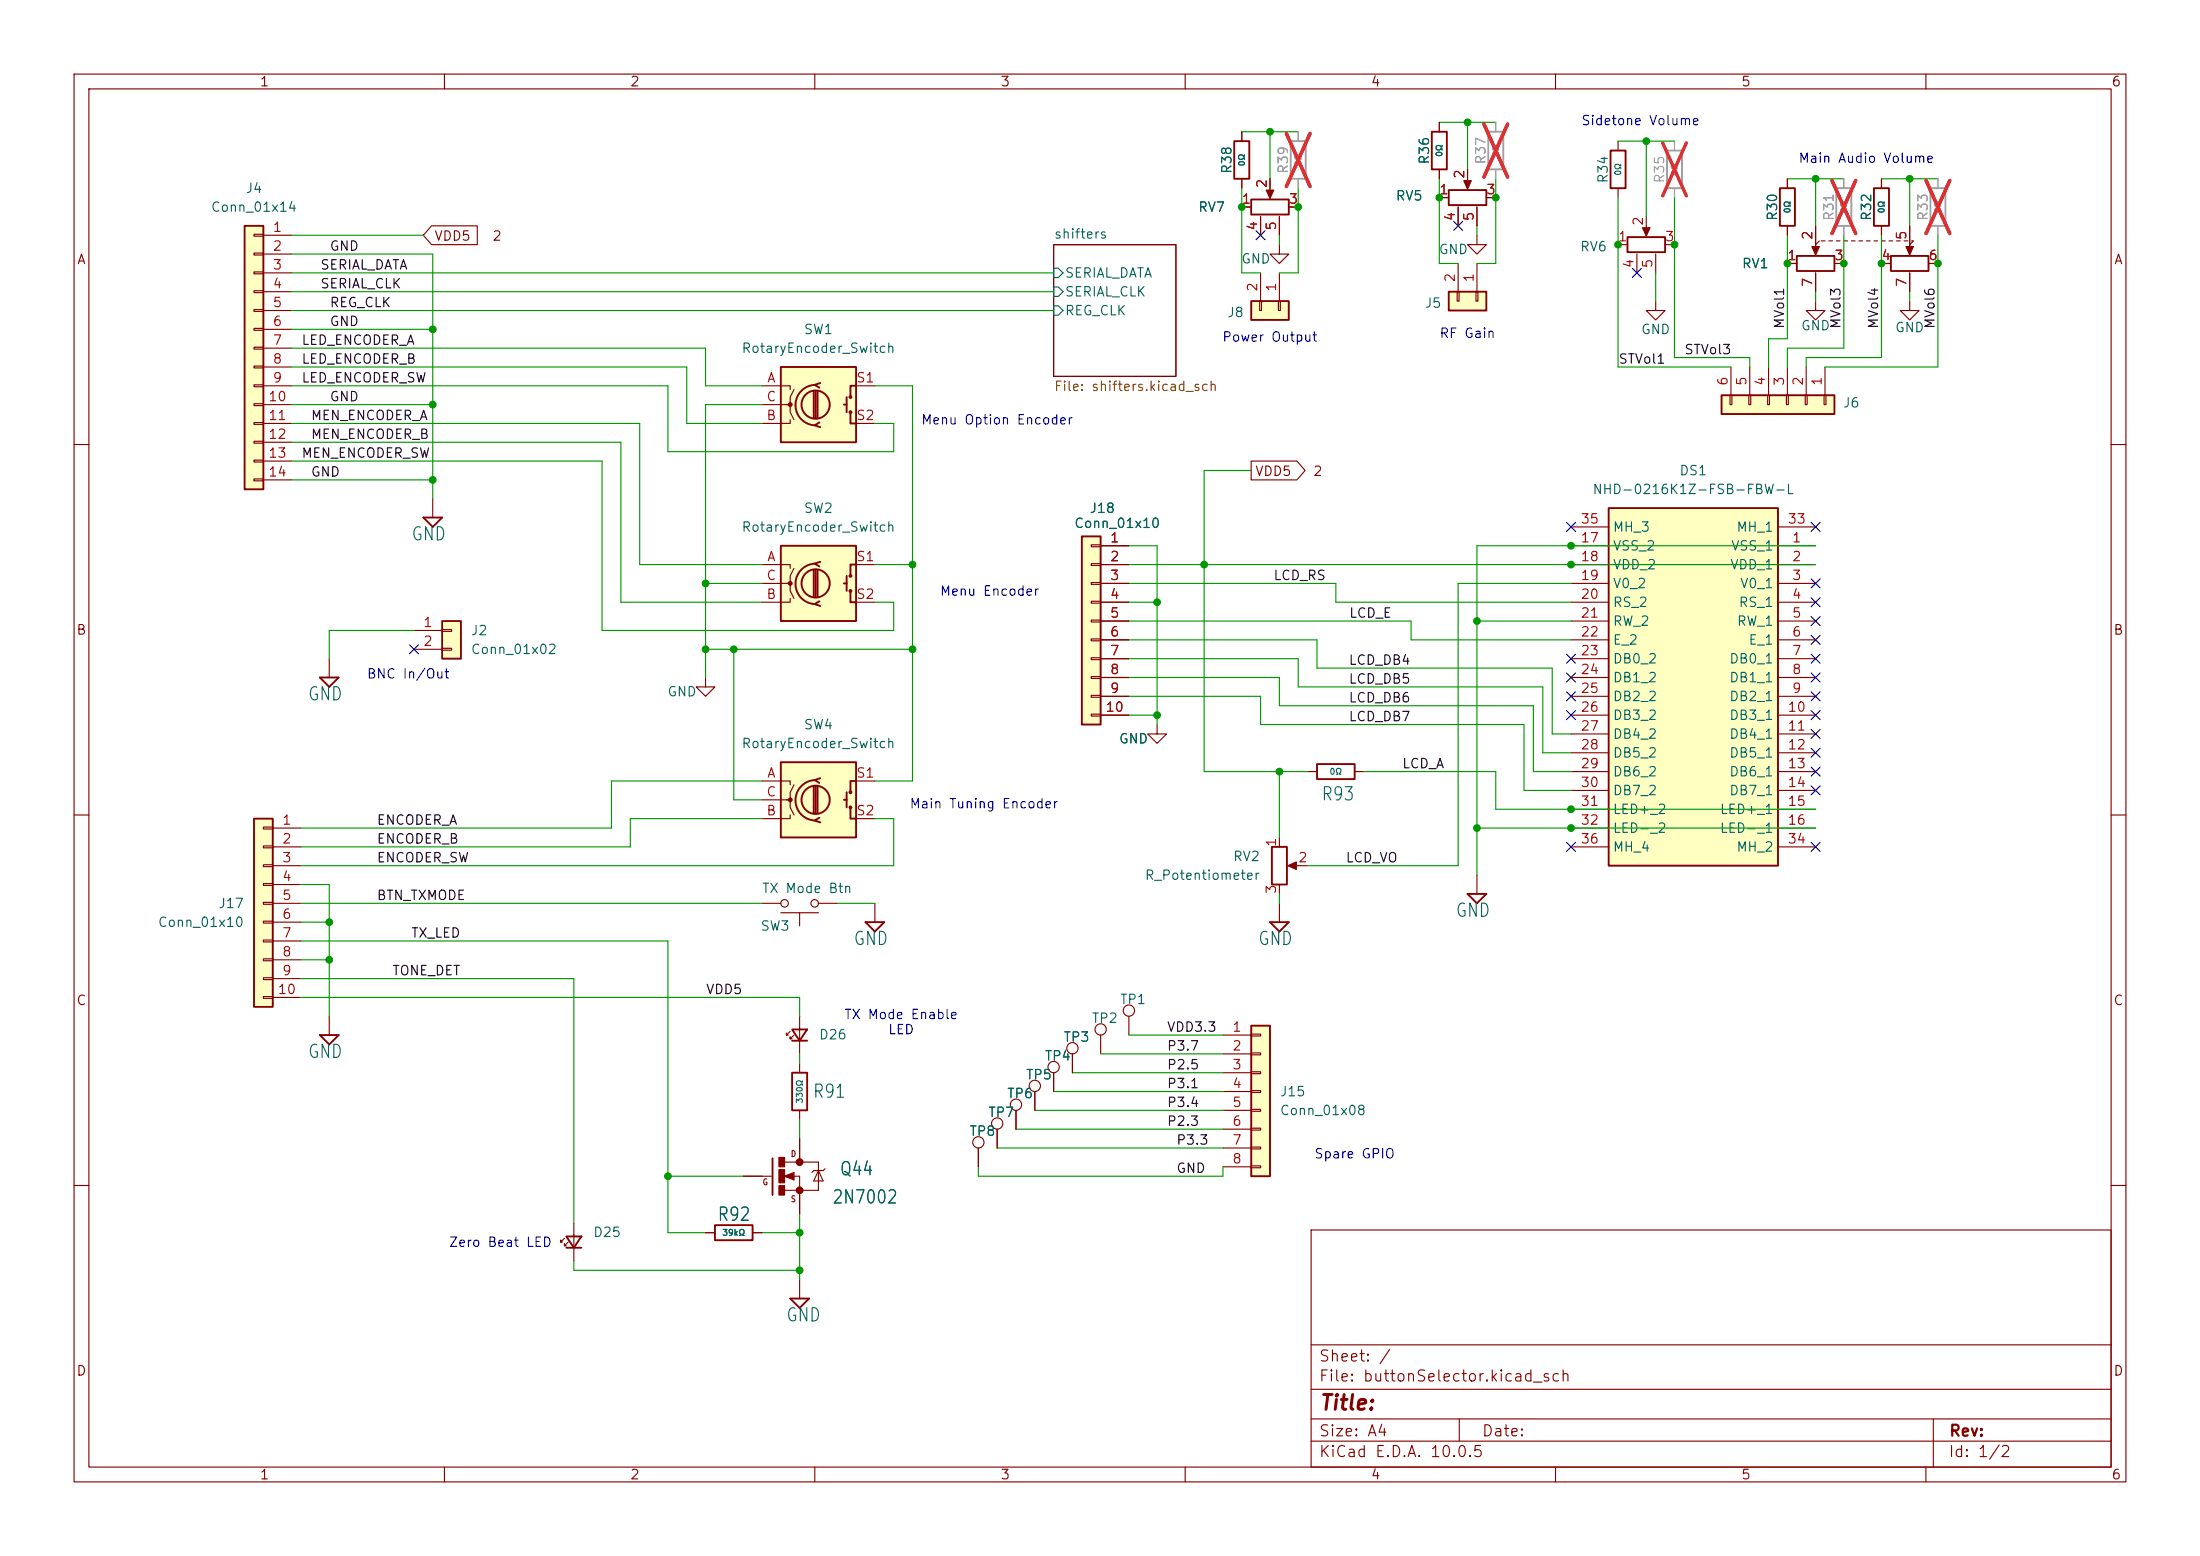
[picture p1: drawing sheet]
<svg xmlns="http://www.w3.org/2000/svg" width="297mm" height="210mm" viewBox="0 0 297 210" stroke-linecap="round" stroke-linejoin="round" font-family="sans-serif">
<g fill="none" stroke="#840000" stroke-width=".15">
<path d="M10 10h277v190h-277zM12 12h273v186h-273zM60 10v2M110 10v2M160 10v2M210 10v2M260 10v2M142.2 33h16.5v17.8h-16.5zM10 60h2M285 60h2M10 110h2M285 110h2"/>
<path d="M10 160h2M177 166h108v32h-108zM285 160h2M60 198v2M110 198v2M160 198v2M177 194.5h108M177 191.5h108M177 187.5h108M177 181.5h108M197 191.5v3M210 198v2"/>
<path d="M260 198v2M261 191.5v6.5"/>
</g>
<path d="M142.2 38.7h.7l.6 .7-.6 .6h-.7zM142.2 36.2h.7l.6 .6-.6 .7h-.7zM142.2 41.3h.7l.6 .6-.6 .6h-.7z" fill="none" stroke="#006464" stroke-width=".15"/>
<path d="M195.6 39.4h5.1v2.5h-5.1z" fill="#ffffc2"/>
<path d="M195.6 39.4h5.1v2.5h-5.1zM177.8 103.1h5.1v2.1h-5.1zM198.1 120.7h2.6l-1.3 1.2z" fill="none" stroke="#840000" stroke-width=".25"/>
<path d="M172.7 33v1.3h-1.3l1.3 1.3 1.3-1.3h-1.3M196.7 39.4h.3v1.2h-.3zM196.8 35.6v3.8M199.3 39.4h.2v1.2h-.2zM199.4 35.6v3.8M176.5 104.1h1.3M182.9 104.1h1.2M199.4 118.1v2.6" fill="none" stroke="#840000" stroke-width=".15"/>
<path d="M168.9 40.6h5.1v2.6h-5.1z" fill="#ffffc2"/>
<path d="M195.6 25.7h5.1v2h-5.1zM168.9 40.6h5.1v2.6h-5.1zM171.7 114.3h2v5.1h-2zM171.4 124.5h2.6l-1.3 1.2z" fill="none" stroke="#840000" stroke-width=".25"/>
<g fill="none" stroke="#840000" stroke-width=".15">
<path d="M170.2 36.8v3.8M172.7 36.8v3.8M194.3 26.7h1.3M196.8 27.9v2.6M198.1 22.9v2.2M199.4 27.9v2.6M200.7 26.7h1.2M170.1 40.6h.2v1.3h-.2zM172.6 40.6h.2v1.3h-.2zM95.2 91.4v1.3h-1.2l1.2 1.3 1.3-1.3h-1.3M172.7 113v1.3M172.7 119.4v1.3"/>
<path d="M174.2 116.8h2.3M172.7 121.9v2.6M132.1 154.9v2.6"/>
<circle cx="132.1" cy="154.2" r=".76"/>
</g>
<path d="M174.2 19.1h2.1v5h-2.1z" fill="none" stroke="#a1a1a1" stroke-width=".25"/>
<path d="M175.3 17.8v1.3M175.3 24.1v1.3" fill="none" stroke="#a1a1a1" stroke-width=".15"/>
<path d="M173.7 18l3.2 7.2M176.9 18l-3.2 7.2" fill="none" stroke="#e12e31" stroke-width=".46"/>
<g fill="#840000" stroke="#840000" stroke-width=".15">
<path d="M173.9 116.8l1.1-.5v1z"/>
<path d="M197.6 24.4h1l-.5 1.1z"/>
</g>
<path d="M59.7 83.8h2.5v5.1h-2.5z" fill="#ffffc2"/>
<path d="M59.7 83.8h2.5v5.1h-2.5zM43.2 139.7h2.5l-1.3 1.3zM106.9 138.9h2.1l-1.1 1.6zM106.9 144.8h2.1v5.1h-2.1zM106.9 140.5h2.1M76.5 166.9h2l-1 1.5zM76.5 168.4h2M96.5 165.4h5.1v2h-5.1z" fill="none" stroke="#840000" stroke-width=".25"/>
<g fill="none" stroke="#840000" stroke-width=".15">
<path d="M55.9 85.1h3.8M55.9 87.6h3.8M59.7 85h1.3v.2h-1.3zM59.7 87.5h1.3v.3h-1.3zM44.4 137.2v2.5M106.7 139.2l-.5 .5v-.3v.3h.2M107.2 139.7l-.5 .5v-.2v.2h.2M107.9 137.2v5M107.9 143.5v1.3M107.9 149.9v1.2M134.6 152.4v2.5M137.2 149.9v2.5"/>
<path d="M76.2 167.1l-.5 .5v-.2v.2h.2M76.7 167.6l-.5 .5v-.2v.2h.3M77.5 165.1v5.1M95.2 166.4h1.3M101.6 166.4h1.3"/>
<circle cx="134.6" cy="151.6" r=".76"/>
<circle cx="137.2" cy="149.1" r=".76"/>
</g>
<path d="M105.4 102.9h10.2v10.1h-10.2z" fill="#ffffc2"/>
<g fill="none" stroke="#840000" stroke-width=".25">
<path d="M105.4 102.9h10.2v10.1h-10.2zM109.9 106.2v3.5M110.1 105.3a2.73 2.73 0 0 0-2.7 2.7 2.73 2.73 0 0 0 2.7 2.7M110.1 106.2v3.5M110.4 106.2v3.5M110.6 110.4l-.6 .3 .7 .3M110.7 105l-.7 .3 .6 .4M113.9 108h.4M114.3 106.9v2.1M114.8 109v1.5h.8M115.6 105.4h-.8v1.5"/>
<circle cx="110.1" cy="108" r="1.9"/>
<circle cx="114.8" cy="106.9" r=".13"/>
<circle cx="114.8" cy="109" r=".13"/>
</g>
<path d="M199.4 31.8v1.2h-1.3l1.3 1.3 1.3-1.3h-1.3M102.9 105.4h3.8v.5M102.9 108h3.8v1l.5 1M106.7 110v.5h-3.8M107.2 105.9l-.5 1v1.1h-.5M115.6 105.4h2.5M115.6 110.5h2.5" fill="none" stroke="#840000" stroke-width=".15"/>
<circle cx="106.7" cy="107.9" r=".25" fill="#840000" stroke="#840000" stroke-width=".15"/>
<path d="M168.9 138.4h2.5v20.4h-2.5z" fill="#ffffc2"/>
<path d="M193.3 17.8h2v5.1h-2zM168.9 138.4h2.5v20.4h-2.5z" fill="none" stroke="#840000" stroke-width=".25"/>
<g fill="none" stroke="#840000" stroke-width=".15">
<path d="M194.3 16.5v1.3M194.3 22.9v1.2M156.2 97.8v1.3h-1.3l1.3 1.2 1.3-1.2h-1.3M165.1 139.7h3.8M168.9 139.6h1.3v.2h-1.3zM165.1 142.2h3.8M165.1 144.8h3.8M165.1 147.3h3.8M165.1 149.9h3.8M165.1 152.4h3.8M165.1 154.9h3.8M165.1 157.5h3.8"/>
<path d="M168.9 142.1h1.3v.3h-1.3zM168.9 144.7h1.3v.2h-1.3zM168.9 147.2h1.3v.2h-1.3zM168.9 149.7h1.3v.3h-1.3zM168.9 152.3h1.3v.2h-1.3zM168.9 154.8h1.3v.3h-1.3zM168.9 157.4h1.3v.2h-1.3z"/>
</g>
<path d="M200.9 17.8h2v5.1h-2z" fill="none" stroke="#a1a1a1" stroke-width=".25"/>
<path d="M201.9 16.5v1.3M201.9 22.9v1.2" fill="none" stroke="#a1a1a1" stroke-width=".15"/>
<path d="M200.3 16.7l3.2 7.2M203.5 16.7l-3.2 7.2" fill="none" stroke="#e12e31" stroke-width=".46"/>
<path d="M146 72.4h2.6v25.4h-2.6z" fill="#ffffc2"/>
<path d="M166.6 19.1h2.1v5h-2.1zM146 72.4h2.6v25.4h-2.6zM104.3 156.3v5M106.7 175.3h2.5l-1.3 1.2z" fill="none" stroke="#840000" stroke-width=".25"/>
<g fill="none" stroke="#840000" stroke-width=".15">
<path d="M167.6 17.8v1.3M167.6 24.1v1.3M147.3 73.5h1.3v.3h-1.3zM147.3 76.1h1.3v.2h-1.3zM147.3 78.6h1.3v.3h-1.3zM148.6 73.7h3.8M148.6 76.2h3.8M148.6 78.7h3.8M147.3 81.2h1.3v.2h-1.3zM147.3 83.7h1.3v.2h-1.3zM147.3 86.2h1.3v.3h-1.3zM147.3 88.8h1.3v.2h-1.3z"/>
<path d="M147.3 91.3h1.3v.3h-1.3zM147.3 93.9h1.3v.2h-1.3zM147.3 96.4h1.3v.2h-1.3zM148.6 81.3h3.8M148.6 83.8h3.8M148.6 86.4h3.8M148.6 88.9h3.8M148.6 91.4h3.8M148.6 94h3.8M148.6 96.5h3.8M148.6 139.7v2.5M152.4 137.2v2.5"/>
<path d="M100.3 158.8h3.8M105.9 158.8l1.3-.6v1.1zM105.9 156.8h4.6v3.9h-4.6M107.1 158.8h.8v5M107.9 153.7v3.1M110.5 158l.6 1.4h-1.2zM111.4 157.7l-.3 .3h-1.2l-.3 .2M144.8 142.2v2.6M107.9 172.7v2.6"/>
<circle cx="148.6" cy="138.9" r=".76"/>
<circle cx="152.4" cy="136.4" r=".76"/>
<circle cx="144.8" cy="141.5" r=".76"/>
</g>
<g fill="#840000" stroke="#840000" stroke-width=".15">
<path d="M105.2 156.2h.7v1.3h-.7z"/>
<path d="M105.2 157.9h.7v1.7h-.7z"/>
<path d="M105.2 160h.7v1.3h-.7z"/>
</g>
<path d="M107.1 158.5l-.9 .3 .9 .2v-.2h-.3" fill="none" stroke="#840000" stroke-width=".3"/>
<g fill="#840000" stroke="#840000" stroke-width=".41">
<circle cx="107.9" cy="156.8" r=".33"/>
<circle cx="107.9" cy="160.7" r=".33"/>
</g>
<path d="M33 30.5h2.6v35.5h-2.6z" fill="#ffffc2"/>
<path d="M33 30.5h2.6v35.5h-2.6zM217.4 20.3h2.1v5.1h-2.1zM57.1 69.9h2.6l-1.3 1.2z" fill="none" stroke="#840000" stroke-width=".25"/>
<g fill="none" stroke="#840000" stroke-width=".15">
<path d="M218.4 19.1v1.2M34.3 31.6h1.3v.3h-1.3zM34.3 34.2h1.3v.2h-1.3zM34.3 36.7h1.3v.3h-1.3zM34.3 39.2h1.3v.3h-1.3zM35.6 31.8h3.8M35.6 34.3h3.8M35.6 36.8h3.8M35.6 39.4h3.8M218.4 25.4v1.3M34.3 41.8h1.3v.2h-1.3zM34.3 44.3h1.3v.3h-1.3z"/>
<path d="M34.3 46.9h1.3v.2h-1.3zM34.3 49.4h1.3v.3h-1.3zM34.3 51.9h1.3v.3h-1.3zM34.3 54.5h1.3v.2h-1.3zM34.3 57h1.3v.3h-1.3zM34.3 59.6h1.3v.2h-1.3zM35.6 41.9h3.8M35.6 44.5h3.8M35.6 47h3.8M35.6 49.5h3.8M35.6 52.1h3.8M35.6 54.6h3.8"/>
<path d="M35.6 57.2h3.8M35.6 59.7h3.8M257.8 40.6v1.3h-1.3l1.3 1.3 1.3-1.3h-1.3M34.3 62.1h1.3v.3h-1.3zM34.3 64.6h1.3v.3h-1.3zM35.6 62.2h3.8M35.6 64.8h3.8M58.4 67.3v2.6"/>
</g>
<path d="M225 20.3h2.1v5.1h-2.1z" fill="none" stroke="#a1a1a1" stroke-width=".25"/>
<path d="M226.1 19.1v1.2M226.1 25.4v1.3" fill="none" stroke="#a1a1a1" stroke-width=".15"/>
<path d="M224.5 19.3l3.2 7.1M227.7 19.3l-3.2 7.1" fill="none" stroke="#e12e31" stroke-width=".46"/>
<path d="M105.4 73.7h10.2v10.1h-10.2z" fill="#ffffc2"/>
<g fill="none" stroke="#840000" stroke-width=".25">
<path d="M105.4 73.7h10.2v10.1h-10.2zM109.9 77v3.5M110.1 76.1a2.73 2.73 0 0 0-2.7 2.7 2.73 2.73 0 0 0 2.7 2.7M110.1 77v3.5M110.4 77v3.5M110.7 75.8l-.7 .3 .6 .4M113.9 78.7h.4M114.3 77.7v2.1M114.8 79.8v1.5h.8M115.6 76.2h-.8v1.5M110.6 81.2l-.6 .3 .7 .3"/>
<circle cx="110.1" cy="78.7" r="1.9"/>
<circle cx="114.8" cy="77.7" r=".13"/>
<circle cx="114.8" cy="79.8" r=".13"/>
</g>
<path d="M102.9 76.2h3.8v.5M102.9 78.7h3.8v1.1l.5 1M107.2 76.7l-.5 1v1h-.5M115.6 76.2h2.5M106.7 80.8v.5h-3.8M115.6 81.3h2.5" fill="none" stroke="#840000" stroke-width=".15"/>
<circle cx="106.7" cy="78.7" r=".25" fill="#840000" stroke="#840000" stroke-width=".15"/>
<path d="M105.4 49.5h10.2v10.2h-10.2z" fill="#ffffc2"/>
<g fill="none" stroke="#840000" stroke-width=".25">
<path d="M219.7 32h5.1v2h-5.1zM105.4 49.5h10.2v10.2h-10.2zM109.9 52.8v3.6M110.1 51.9a2.73 2.73 0 0 0-2.7 2.8 2.73 2.73 0 0 0 2.7 2.7M110.1 52.8v3.6M110.4 52.8v3.6M110.6 57l-.6 .4 .7 .3M110.7 51.7l-.7 .2 .6 .4M113.9 54.6h.4M114.3 53.6v2M114.8 55.6v1.6h.8M115.6 52.1h-.8v1.5"/>
<circle cx="110.1" cy="54.6" r="1.9"/>
<circle cx="114.8" cy="55.6" r=".13"/>
<circle cx="114.8" cy="53.6" r=".13"/>
</g>
<path d="M218.4 33h1.3M221 34.3v2.5M222.2 29.2v2.3M223.5 34.3v2.5M224.8 33h1.3M102.9 52.1h3.8v.5M102.9 54.6h3.8v1l.5 1M106.7 56.6v.6h-3.8M107.2 52.6l-.5 1v1h-.5M115.6 52.1h2.5M115.6 57.2h2.5" fill="none" stroke="#840000" stroke-width=".15"/>
<g fill="#840000" stroke="#840000" stroke-width=".15">
<path d="M221.7 30.7h1.1l-.6 1.2z"/>
<circle cx="106.7" cy="54.6" r=".25"/>
</g>
<path d="M232.4 53.3h15.2v2.6h-15.2z" fill="#ffffc2"/>
<path d="M240.3 25.4h2v5.1h-2zM242.6 34.5h5v2.1h-5zM255.3 34.5h5v2.1h-5zM232.4 53.3h15.2v2.6h-15.2z" fill="none" stroke="#840000" stroke-width=".25"/>
<g fill="none" stroke="#840000" stroke-width=".15">
<path d="M241.3 24.1v1.3M241.3 30.5v1.3M241.3 35.6h1.3M245.1 30.5v3.5M245.1 36.8v2.6M245.6 32.5l-.5 .5M245.9 32.5h.5M246.9 32.5h.5M247.6 35.6h1.3M247.9 32.5h.5M248.9 32.5h.5M249.9 32.5h.5"/>
<path d="M251 32.5h.5M252 32.5h.5M253 32.5h.5M254 32.5h.5M254 35.6h1.3M255 32.5h.5M256 32.5h.5M257 32.5h.6M257.8 30.5v3.5M257.8 36.8v2.6M258.1 32.5h.2l-.5 .5M260.3 35.6h1.3"/>
<path d="M223.5 40.6v1.3h-1.3l1.3 1.3 1.3-1.3h-1.3M233.6 53.3h.2v1.3h-.2zM233.7 49.5v3.8M236.1 53.3h.2v1.3h-.2zM236.2 49.5v3.8M238.6 53.3h.3v1.3h-.3zM238.8 49.5v3.8M241.2 53.3h.2v1.3h-.2zM241.3 49.5v3.8M243.7 53.3h.3v1.3h-.3zM243.8 49.5v3.8M246.3 53.3h.2v1.3h-.2z"/>
<path d="M246.4 49.5v3.8"/>
</g>
<g fill="#840000" stroke="#840000" stroke-width=".15">
<path d="M244.6 33.3h1l-.5 1.1z"/>
<path d="M257.3 33.3h1l-.5 1.1z"/>
</g>
<path d="M247.9 25.4h2v5.1h-2z" fill="none" stroke="#a1a1a1" stroke-width=".25"/>
<path d="M248.9 24.1v1.3M248.9 30.5v1.3" fill="none" stroke="#a1a1a1" stroke-width=".15"/>
<path d="M247.3 24.4l3.2 7.1M250.5 24.4l-3.2 7.1" fill="none" stroke="#e12e31" stroke-width=".46"/>
<path d="M34.3 110.5h2.5v25.4h-2.5z" fill="#ffffc2"/>
<path d="M34.3 110.5h2.5v25.4h-2.5z" fill="none" stroke="#840000" stroke-width=".25"/>
<g fill="none" stroke="#840000" stroke-width=".15">
<path d="M35.6 111.6h1.2v.3h-1.2zM35.6 114.2h1.2v.2h-1.2zM35.6 116.7h1.2v.3h-1.2zM35.6 119.3h1.2v.2h-1.2zM36.8 111.8h3.8M36.8 114.3h3.8M36.8 116.8h3.8M36.8 119.4h3.8M35.6 121.8h1.2v.2h-1.2zM35.6 124.3h1.2v.3h-1.2zM35.6 126.9h1.2v.2h-1.2zM35.6 129.4h1.2v.3h-1.2z"/>
<path d="M35.6 132h1.2v.2h-1.2zM35.6 134.5h1.2v.2h-1.2zM36.8 121.9h3.8M36.8 124.5h3.8M36.8 127h3.8M36.8 129.5h3.8M36.8 132.1h3.8M36.8 134.6h3.8"/>
</g>
<path d="M217.2 68.6h22.8v48.2h-22.8z" fill="#ffffc2"/>
<path d="M168.9 26.9h5.1v2.1h-5.1zM253 25.4h2v5.1h-2zM217.2 68.6h22.8v48.2h-22.8zM43.2 91.4h2.5l-1.3 1.3zM116.8 124.5h2.6l-1.3 1.2z" fill="none" stroke="#840000" stroke-width=".25"/>
<g fill="none" stroke="#840000" stroke-width=".15">
<path d="M167.6 17.8v1.3M194.3 16.5v1.3M58.3 30.5h6.1v2.5h-6.1l-1.2-1.2zM167.6 27.9h1.3M167.6 24.1v1.3M170.2 29.2v2.6M171.4 24.1v2.3M172.7 29.2v2.6M174 27.9h1.3M194.3 22.9v1.2M194.3 26.7h1.3M196.8 27.9v2.6"/>
<path d="M198.1 22.9v1.2M199.4 27.9v2.6M200.7 26.7h1.2M241.3 24.1v1.3M241.3 30.5v1.3M241.3 35.6h1.3M245.1 30.5v2.5M245.1 36.8v2.6M247.6 35.6h1.3M254 24.1v1.3M254 30.5v1.3M254 35.6h1.3"/>
<path d="M257.8 30.5v2.5M257.8 36.8v2.6M260.3 35.6h1.3M245.1 40.6v1.3h-1.3l1.3 1.3 1.3-1.3h-1.3M148.6 73.7h3.8M148.6 76.2h3.8M148.6 78.7h3.8M168.9 62.2h6.2l1.1 1.3-1.1 1.3h-6.2zM212.1 73.7h5.1M212.1 76.2h5.1M212.1 78.7h5.1M212.1 71.1h5.1"/>
<path d="M240 73.7h5.1M240 76.2h5.1M240 78.7h5.1M240 71.1h5.1M44.4 88.9v2.5M148.6 81.3h3.8M148.6 83.8h3.8M148.6 86.4h3.8M148.6 88.9h3.8M148.6 91.4h3.8M148.6 94h3.8M148.6 96.5h3.8"/>
<path d="M212.1 81.3h5.1M212.1 83.8h5.1M212.1 86.4h5.1M212.1 88.9h5.1M212.1 91.4h5.1M212.1 94h5.1M212.1 96.5h5.1M212.1 99.1h5.1M240 81.3h5.1M240 83.8h5.1M240 86.4h5.1M240 88.9h5.1"/>
<path d="M240 91.4h5.1M240 94h5.1M240 96.5h5.1M240 99.1h5.1M212.1 101.6h5.1M212.1 104.1h5.1M212.1 106.7h5.1M212.1 109.2h5.1M212.1 111.8h5.1M212.1 114.3h5.1M240 101.6h5.1M240 104.1h5.1"/>
<path d="M240 106.7h5.1M240 109.2h5.1M240 111.8h5.1M240 114.3h5.1M102.9 121.9h2.5M105.4 123.2h5.1M107.9 123.2v1.8M110.5 121.9h2.5M118.1 121.9v2.6M100.3 158.8h2.6M107.9 153.7v2.5M132.1 154.9v2.6"/>
<path d="M134.6 152.4v2.5M137.2 149.9v2.5M139.7 147.3v2.6M142.2 144.8v2.5M144.8 142.2v2.6M95.2 166.4h1.3M101.6 166.4h1.3M107.9 161.3v2.5"/>
<circle cx="105.9" cy="121.9" r=".51"/>
<circle cx="110" cy="121.9" r=".51"/>
<circle cx="139.7" cy="146.6" r=".76"/>
<circle cx="142.2" cy="144" r=".76"/>
</g>
<path d="M170.9 25.7h1.1l-.6 1.1z" fill="#840000" stroke="#840000" stroke-width=".15"/>
<path d="M260.6 25.4h2v5.1h-2z" fill="none" stroke="#a1a1a1" stroke-width=".25"/>
<path d="M175.3 17.8v1.3M201.9 16.5v1.3M175.3 24.1v1.3M201.9 22.9v1.2M248.9 24.1v1.3M248.9 30.5v1.3M261.6 24.1v1.3M261.6 30.5v1.3" fill="none" stroke="#a1a1a1" stroke-width=".15"/>
<path d="M173.7 18l3.2 7.2M176.9 18l-3.2 7.2M200.3 16.7l3.2 7.2M203.5 16.7l-3.2 7.2M247.3 24.4l3.2 7.1M250.5 24.4l-3.2 7.1M260 24.4l3.2 7.1M263.2 24.4l-3.2 7.1" fill="none" stroke="#e12e31" stroke-width=".46"/>
<g fill="none" stroke="#009600" stroke-width=".15">
<path d="M167.6 17.8h7.7M171.4 17.8v6.3M194.3 16.5h7.6M198.1 16.5v6.4M218.4 19.1h7.7M222.2 19.1v10.1M39.4 34.3h19v33M39.4 36.8h102.8M39.4 39.4h102.8M39.4 31.8h17.7M167.6 25.4v11.4h2.6M172.7 31.8v1.2"/>
<path d="M175.3 25.4v11.4h-2.6M194.3 24.1v11.5h2.5M199.4 30.5v1.3M201.9 24.1v11.5h-2.5M218.4 26.7v22.8h15.3M223.5 36.8v3.8M226.1 26.7v21.6h10.1v1.2M241.3 24.1h7.6M241.3 31.8v13.9h-2.5v3.8M245.1 24.1v6.4M245.1 39.4v1.2M248.9 31.8v15.2h-7.6v2.5"/>
<path d="M254 24.1h7.6M254 31.8v16.5h-10.2v1.2M257.8 24.1v6.4M257.8 39.4v1.2M261.6 31.8v17.7h-15.2M39.4 47h55.8v5.1h7.7M39.4 52.1h50.8v8.9h30.4v-3.8h-2.5M39.4 59.7h44.4v21.6h19.1M39.4 57.2h47v19h16.5M39.4 49.5h53.3v7.7h10.2M39.4 54.6h19M39.4 44.5h19"/>
<path d="M39.4 41.9h102.8M102.9 54.6h-7.7v36.8M118.1 52.1h5.1v53.3h-5.1M39.4 62.2h41.9v22.9h39.3v-3.8h-2.5M39.4 64.8h19M95.2 78.7h7.7M118.1 76.2h5.1M152.4 78.7h27.9v2.6h31.8M152.4 76.2h92.7M152.4 73.7h3.8v24.1M168.9 63.5h-6.3v40.6h13.9M212.1 78.7h-15.3v38.1h-20.3"/>
<path d="M245.1 73.7h-45.7v44.4M55.9 85.1h-11.5v3.8M95.2 87.6h28M99.1 87.6v20.4h3.8M152.4 94h17.8v3.8h35.5v8.9h6.4M152.4 81.3h3.8M152.4 91.4h20.3v3.9h34.3v8.8h5.1M152.4 96.5h3.8M152.4 88.9h22.9v3.8h33v8.9h3.8M152.4 86.4h25.4v3.8h31.7v8.9h2.6M152.4 83.8h38.1v2.6h21.6M199.4 83.8h12.7"/>
<path d="M40.6 119.4h3.8v17.8M102.9 105.4h-20.4v6.4h-41.9M102.9 110.5h-17.8v3.8h-44.5M118.1 110.5h2.5v6.3h-80M172.7 104.1v8.9M184.1 104.1h17.8v5.1h43.2M199.4 111.8h45.7M40.6 127h49.6v39.4h5M40.6 121.9h62.3M40.6 132.1h36.9v33M40.6 124.5h3.8M40.6 129.5h3.8"/>
<path d="M40.6 134.6h67.3v2.6M113 121.9h5.1M152.4 139.7h12.7M172.7 120.7v1.2M90.2 158.8h10.1M107.9 142.2v1.3M107.9 151.1v2.6M132.1 157.5v1.3h33v-1.3M134.6 154.9h30.5M137.2 152.4h27.9M139.7 149.9h25.4M142.2 147.3h22.9"/>
<path d="M144.8 144.8h20.3M148.6 142.2h16.5M77.5 170.2v1.3h30.4M102.9 166.4h5M107.9 163.8v8.9"/>
</g>
<g fill="none" stroke="#000084" stroke-width=".15">
<path d="M169.6 31.1l1.2 1.3M170.8 31.1l-1.2 1.3M196.2 29.9l1.3 1.2M197.5 29.9l-1.3 1.2M220.4 36.2l1.2 1.2M221.6 36.2l-1.2 1.2M211.5 70.5l1.2 1.2M212.7 70.5l-1.2 1.2M244.5 70.5l1.2 1.2M244.5 78.1l1.2 1.2M245.7 70.5l-1.2 1.2M245.7 78.1l-1.2 1.2"/>
<path d="M55.3 87l1.2 1.2M56.5 87l-1.2 1.2M211.5 95.9l1.2 1.2M211.5 88.3l1.2 1.2M211.5 90.8l1.2 1.2M211.5 93.4l1.2 1.2M212.7 95.9l-1.2 1.2M212.7 88.3l-1.2 1.2M212.7 90.8l-1.2 1.2M212.7 93.4l-1.2 1.2M244.5 85.8l1.2 1.2M244.5 80.7l1.2 1.2"/>
<path d="M244.5 83.2l1.2 1.2M244.5 90.8l1.2 1.2M244.5 88.3l1.2 1.2M244.5 93.4l1.2 1.2M244.5 98.5l1.2 1.2M244.5 95.9l1.2 1.2M245.7 85.8l-1.2 1.2M245.7 80.7l-1.2 1.2M245.7 83.2l-1.2 1.2M245.7 90.8l-1.2 1.2M245.7 88.3l-1.2 1.2M245.7 93.4l-1.2 1.2"/>
<path d="M245.7 98.5l-1.2 1.2M245.7 95.9l-1.2 1.2M211.5 113.7l1.2 1.2M212.7 113.7l-1.2 1.2M244.5 113.7l1.2 1.2M244.5 101l1.2 1.2M244.5 106.1l1.2 1.2M244.5 103.5l1.2 1.2M245.7 113.7l-1.2 1.2M245.7 101l-1.2 1.2M245.7 106.1l-1.2 1.2M245.7 103.5l-1.2 1.2"/>
</g>
<g fill="#009600" stroke="#009600" stroke-width=".14">
<circle cx="222.2" cy="19.1" r=".46"/>
<circle cx="245.1" cy="24.1" r=".46"/>
<circle cx="218.4" cy="33" r=".46"/>
<circle cx="226.1" cy="33" r=".46"/>
<circle cx="212.1" cy="76.2" r=".46"/>
<circle cx="212.1" cy="111.8" r=".46"/>
<circle cx="212.1" cy="109.2" r=".46"/>
<circle cx="123.2" cy="87.6" r=".46"/>
<circle cx="123.2" cy="76.2" r=".46"/>
<circle cx="156.2" cy="96.5" r=".46"/>
<circle cx="156.2" cy="81.3" r=".46"/>
<circle cx="198.1" cy="16.5" r=".46"/>
<circle cx="201.9" cy="26.7" r=".46"/>
<circle cx="194.3" cy="26.7" r=".46"/>
<circle cx="171.4" cy="17.8" r=".46"/>
<circle cx="167.6" cy="27.9" r=".46"/>
<circle cx="175.3" cy="27.9" r=".46"/>
<circle cx="248.9" cy="35.6" r=".46"/>
<circle cx="254" cy="35.6" r=".46"/>
<circle cx="261.6" cy="35.6" r=".46"/>
<circle cx="241.3" cy="35.6" r=".46"/>
<circle cx="257.8" cy="24.1" r=".46"/>
<circle cx="162.6" cy="76.2" r=".46"/>
<circle cx="199.4" cy="83.8" r=".46"/>
<circle cx="212.1" cy="73.7" r=".46"/>
<circle cx="199.4" cy="111.8" r=".46"/>
<circle cx="95.2" cy="87.6" r=".46"/>
<circle cx="99.1" cy="87.6" r=".46"/>
<circle cx="95.2" cy="78.7" r=".46"/>
<circle cx="172.7" cy="104.1" r=".46"/>
<circle cx="107.9" cy="171.5" r=".46"/>
<circle cx="107.9" cy="166.4" r=".46"/>
<circle cx="90.2" cy="158.8" r=".46"/>
<circle cx="44.4" cy="124.5" r=".46"/>
<circle cx="44.4" cy="129.5" r=".46"/>
<circle cx="58.4" cy="44.5" r=".46"/>
<circle cx="58.4" cy="54.6" r=".46"/>
<circle cx="58.4" cy="64.8" r=".46"/>
</g>
<text font-size="2" fill="#840000" x="178" y="190.8">Title:</text>
<g font-size="1.8" fill="#006464">
<text x="55.4" y="73.4">GND</text>
<text x="41.5" y="95">GND</text>
<text x="178.3" y="108.5">R93</text>
<text x="196.4" y="124.2">GND</text>
<text x="115.1" y="128">GND</text>
<text x="169.7" y="128">GND</text>
<text x="41.5" y="143.3">GND</text>
<text x="109.6" y="148.6">R91</text>
<text x="113.3" y="159.1">Q44</text>
<text x="96.8" y="165.2">R92</text>
<text x="112.2" y="162.9">2N7002</text>
<text x="106" y="178.8">GND</text>
</g>
<g font-size="1.5" fill="#840000">
<text x="178" y="184.1">Sheet: /</text>
<text x="178" y="186.8">File: buttonSelector.kicad_sch</text>
<text x="178" y="197">KiCad E.D.A. 10.0.5</text>
<text x="178" y="194.2">Size: A4</text>
<text x="200" y="194.2">Date:</text>
<text x="263" y="197">Id: 1/2</text>
<text x="263" y="194.2">Rev:</text>
</g>
<g font-size="1.3" fill="#840000">
<text x="35" y="12">1</text>
<text x="85" y="12">2</text>
<text x="135" y="12">3</text>
<text x="185" y="12">4</text>
<text x="235" y="12">5</text>
<text x="285" y="12">6</text>
<text x="10.3" y="36">A</text>
<text x="58.6" y="32.8">VDD5</text>
<text x="66.4" y="32.8">2</text>
<text x="285.3" y="36">A</text>
<text x="169.4" y="64.6">VDD5</text>
<text x="177.2" y="64.6">2</text>
<text x="10.2" y="86">B</text>
<text x="285.2" y="86">B</text>
<text x="10.2" y="136">C</text>
<text x="285.2" y="136">C</text>
<text x="10.2" y="186">D</text>
<text x="285.2" y="186">D</text>
<text x="35" y="200">1</text>
<text x="85" y="200">2</text>
<text x="135" y="200">3</text>
<text x="185" y="200">4</text>
<text x="235" y="200">5</text>
<text x="285" y="200">6</text>
</g>
<g font-size="1.3" fill="#0000c2">
<text x="213.4" y="17.2">Sidetone Volume</text>
<text x="242.7" y="22.3">Main Audio Volume</text>
<text x="164.9" y="46.4">Power Output</text>
<text x="194.2" y="45.9">RF Gain</text>
<text x="124.3" y="57.6">Menu Option Encoder</text>
<text x="126.8" y="80.7">Menu Encoder</text>
<text x="49.4" y="91.9">BNC In/Out</text>
<text x="122.7" y="109.4">Main Tuning Encoder</text>
<text x="113.9" y="137.9">TX Mode Enable</text>
<text x="119.8" y="139.9">LED</text>
<text x="177.3" y="156.7">Spare GPIO</text>
<text x="60.5" y="168.6">Zero Beat LED</text>
</g>
<g font-size="1.3" fill="#006464">
<text x="166.6" y="23.6" transform="rotate(-90 166.6 23.6)">R38</text>
<text x="193.2" y="22.3" transform="rotate(-90 193.2 22.3)">R36</text>
<text x="28.4" y="28.9">Conn_01x14</text>
<text x="33.1" y="26.4">J4</text>
<text x="161.7" y="28.9">RV7</text>
<text x="188.3" y="27.4">RV5</text>
<text x="217.4" y="24.8" transform="rotate(-90 217.4 24.8)">R34</text>
<text x="240.2" y="29.9" transform="rotate(-90 240.2 29.9)">R30</text>
<text x="252.9" y="29.9" transform="rotate(-90 252.9 29.9)">R32</text>
<text x="142.2" y="32.5">shifters</text>
<text x="167.5" y="35.9">GND</text>
<text x="194.2" y="34.6">GND</text>
<text x="213.2" y="34.2">RV6</text>
<text x="143.7" y="40.3">SERIAL_CLK</text>
<text x="143.7" y="37.8">SERIAL_DATA</text>
<text x="192.3" y="41.9">J5</text>
<text x="235.1" y="36.5">RV1</text>
<text x="100" y="48">RotaryEncoder_Switch</text>
<text x="108.4" y="45.4">SW1</text>
<text x="143.7" y="42.9">REG_CLK</text>
<text x="165.6" y="43.1">J8</text>
<text x="221.5" y="45.4">GND</text>
<text x="243" y="44.9">GND</text>
<text x="255.7" y="45.2">GND</text>
<text x="248.7" y="55.3">J6</text>
<text x="226.6" y="64.5">DS1</text>
<text x="108.4" y="69.5">SW2</text>
<text x="144.9" y="71.6">Conn_01x10</text>
<text x="147" y="69.5">J18</text>
<text x="214.9" y="67">NHD-0216K1Z-FSB-FBW-L</text>
<text x="100" y="72.1">RotaryEncoder_Switch</text>
<text x="217.7" y="74.6">VSS_2</text>
<text x="217.7" y="77.2">VDD_2</text>
<text x="217.7" y="72.1">MH_3</text>
<text x="233.5" y="77.2">VDD_1</text>
<text x="233.6" y="74.6">VSS_1</text>
<text x="234.3" y="72.1">MH_1</text>
<text x="217.7" y="79.7">V0_2</text>
<text x="217.7" y="82.2">RS_2</text>
<text x="234.6" y="82.2">RS_1</text>
<text x="234.8" y="79.7">V0_1</text>
<text x="63.5" y="86.1">J2</text>
<text x="63.5" y="88.6">Conn_01x02</text>
<text x="217.7" y="84.8">RW_2</text>
<text x="217.7" y="87.3">E_2</text>
<text x="217.7" y="89.9">DB0_2</text>
<text x="233.4" y="89.9">DB0_1</text>
<text x="234.4" y="84.8">RW_1</text>
<text x="236" y="87.3">E_1</text>
<text x="90" y="94.3">GND</text>
<text x="217.7" y="92.4">DB1_2</text>
<text x="217.7" y="94.9">DB2_2</text>
<text x="233.4" y="92.4">DB1_1</text>
<text x="233.4" y="94.9">DB2_1</text>
<text x="100" y="101.3">RotaryEncoder_Switch</text>
<text x="108.4" y="98.8">SW4</text>
<text x="151" y="100.7">GND</text>
<text x="217.7" y="97.5">DB3_2</text>
<text x="217.7" y="100">DB4_2</text>
<text x="233.4" y="97.5">DB3_1</text>
<text x="233.4" y="100">DB4_1</text>
<text x="217.7" y="102.6">DB5_2</text>
<text x="217.7" y="105.1">DB6_2</text>
<text x="217.7" y="107.6">DB7_2</text>
<text x="233.4" y="102.6">DB5_1</text>
<text x="233.4" y="105.1">DB6_1</text>
<text x="233.4" y="107.6">DB7_1</text>
<text x="217.7" y="110.2">LED+_2</text>
<text x="217.7" y="112.7">LED-_2</text>
<text x="232.1" y="110.2">LED+_1</text>
<text x="232.1" y="112.7">LED-_1</text>
<text x="154.5" y="119.1">R_Potentiometer</text>
<text x="166.4" y="116.5">RV2</text>
<text x="217.7" y="115.3">MH_4</text>
<text x="234.3" y="115.3">MH_2</text>
<text x="21.2" y="125.4">Conn_01x10</text>
<text x="29.4" y="122.9">J17</text>
<text x="102.6" y="125.9">SW3</text>
<text x="102.8" y="120.9">TX Mode Btn</text>
<text x="151.1" y="135.8">TP1</text>
<text x="110.5" y="140.6">D26</text>
<text x="141" y="143.5">TP4</text>
<text x="143.5" y="140.9">TP3</text>
<text x="147.3" y="138.4">TP2</text>
<text x="135.9" y="148.5">TP6</text>
<text x="138.4" y="146">TP5</text>
<text x="172.7" y="148.3">J15</text>
<text x="130.8" y="153.6">TP8</text>
<text x="133.3" y="151.1">TP7</text>
<text x="172.7" y="150.8">Conn_01x08</text>
<text x="80" y="167.3">D25</text>
</g>
<g font-size="1.3" fill="#989898">
<text x="174.2" y="23.6" transform="rotate(-90 174.2 23.6)">R39</text>
<text x="200.9" y="22.3" transform="rotate(-90 200.9 22.3)">R37</text>
<text x="225" y="24.8" transform="rotate(-90 225 24.8)">R35</text>
<text x="247.9" y="29.9" transform="rotate(-90 247.9 29.9)">R31</text>
<text x="260.6" y="29.9" transform="rotate(-90 260.6 29.9)">R33</text>
</g>
<g font-size="1.3" fill="#a90000">
<text x="167.5" y="27.8">1</text>
<text x="171.3" y="25.5" transform="rotate(-90 171.3 25.5)">2</text>
<text x="173.9" y="27.8">3</text>
<text x="194.2" y="26.5">1</text>
<text x="196.7" y="29.9" transform="rotate(-90 196.7 29.9)">4</text>
<text x="198" y="24.2" transform="rotate(-90 198 24.2)">2</text>
<text x="199.3" y="29.9" transform="rotate(-90 199.3 29.9)">5</text>
<text x="200.6" y="26.5">3</text>
<text x="36.7" y="31.6">1</text>
<text x="36.7" y="34.2">2</text>
<text x="170" y="31.2" transform="rotate(-90 170 31.2)">4</text>
<text x="172.6" y="31.2" transform="rotate(-90 172.6 31.2)">5</text>
<text x="218.3" y="32.9">1</text>
<text x="222.1" y="30.6" transform="rotate(-90 222.1 30.6)">2</text>
<text x="224.7" y="32.9">3</text>
<text x="241.2" y="35.4">1</text>
<text x="245" y="32.5" transform="rotate(-90 245 32.5)">2</text>
<text x="247.6" y="35.4">3</text>
<text x="253.9" y="35.4">4</text>
<text x="257.7" y="32.5" transform="rotate(-90 257.7 32.5)">5</text>
<text x="260.3" y="35.4">6</text>
<text x="36.7" y="36.7">3</text>
<text x="36.7" y="39.2">4</text>
<text x="36.7" y="41.8">5</text>
<text x="170" y="39.5" transform="rotate(-90 170 39.5)">2</text>
<text x="172.6" y="39.5" transform="rotate(-90 172.6 39.5)">1</text>
<text x="196.7" y="38.2" transform="rotate(-90 196.7 38.2)">2</text>
<text x="199.3" y="38.2" transform="rotate(-90 199.3 38.2)">1</text>
<text x="220.8" y="36.3" transform="rotate(-90 220.8 36.3)">4</text>
<text x="223.4" y="36.3" transform="rotate(-90 223.4 36.3)">5</text>
<text x="245" y="38.8" transform="rotate(-90 245 38.8)">7</text>
<text x="257.7" y="38.8" transform="rotate(-90 257.7 38.8)">7</text>
<text x="36.7" y="44.3">6</text>
<text x="36.7" y="46.9">7</text>
<text x="36.7" y="49.4">8</text>
<text x="36.7" y="51.9">9</text>
<text x="103.5" y="51.9">A</text>
<text x="115.5" y="51.9">S1</text>
<text x="233.5" y="52.2" transform="rotate(-90 233.5 52.2)">6</text>
<text x="236.1" y="52.2" transform="rotate(-90 236.1 52.2)">5</text>
<text x="238.6" y="52.2" transform="rotate(-90 238.6 52.2)">4</text>
<text x="241.2" y="52.2" transform="rotate(-90 241.2 52.2)">3</text>
<text x="243.7" y="52.2" transform="rotate(-90 243.7 52.2)">2</text>
<text x="246.2" y="52.2" transform="rotate(-90 246.2 52.2)">1</text>
<text x="36.1" y="54.5">10</text>
<text x="36.1" y="57">11</text>
<text x="36.1" y="59.6">12</text>
<text x="103.4" y="57">B</text>
<text x="103.4" y="54.5">C</text>
<text x="115.5" y="57">S2</text>
<text x="36.1" y="62.1">13</text>
<text x="36.1" y="64.6">14</text>
<text x="213.3" y="71">35</text>
<text x="241.2" y="71">33</text>
<text x="103.5" y="76.1">A</text>
<text x="115.5" y="76.1">S1</text>
<text x="149.8" y="73.5">1</text>
<text x="149.8" y="76.1">2</text>
<text x="213.3" y="73.5">17</text>
<text x="213.3" y="76.1">18</text>
<text x="241.8" y="73.5">1</text>
<text x="241.8" y="76.1">2</text>
<text x="103.4" y="81.1">B</text>
<text x="103.4" y="78.6">C</text>
<text x="115.5" y="81.1">S2</text>
<text x="149.8" y="78.6">3</text>
<text x="149.8" y="81.1">4</text>
<text x="149.8" y="83.7">5</text>
<text x="213.3" y="78.6">19</text>
<text x="213.3" y="81.1">20</text>
<text x="213.3" y="83.7">21</text>
<text x="241.8" y="78.6">3</text>
<text x="241.8" y="81.1">4</text>
<text x="241.8" y="83.7">5</text>
<text x="57.1" y="85">1</text>
<text x="57.1" y="87.5">2</text>
<text x="149.8" y="86.2">6</text>
<text x="149.8" y="88.8">7</text>
<text x="213.3" y="86.2">22</text>
<text x="213.3" y="88.8">23</text>
<text x="241.8" y="86.2">6</text>
<text x="241.8" y="88.8">7</text>
<text x="149.8" y="91.3">8</text>
<text x="149.8" y="93.8">9</text>
<text x="213.3" y="91.3">24</text>
<text x="213.3" y="93.8">25</text>
<text x="241.8" y="91.3">8</text>
<text x="241.8" y="93.8">9</text>
<text x="149.2" y="96.4">10</text>
<text x="213.3" y="96.4">26</text>
<text x="213.3" y="98.9">27</text>
<text x="213.3" y="101.5">28</text>
<text x="241.2" y="96.4">10</text>
<text x="241.2" y="98.9">11</text>
<text x="241.2" y="101.5">12</text>
<text x="103.4" y="107.8">C</text>
<text x="103.5" y="105.3">A</text>
<text x="115.5" y="105.3">S1</text>
<text x="213.3" y="104">29</text>
<text x="213.3" y="106.5">30</text>
<text x="241.2" y="104">13</text>
<text x="241.2" y="106.5">14</text>
<text x="38" y="111.6">1</text>
<text x="103.4" y="110.4">B</text>
<text x="115.5" y="110.4">S2</text>
<text x="213.3" y="109.1">31</text>
<text x="213.3" y="111.6">32</text>
<text x="241.2" y="109.1">15</text>
<text x="241.2" y="111.6">16</text>
<text x="38" y="114.2">2</text>
<text x="38" y="116.7">3</text>
<text x="38" y="119.2">4</text>
<text x="172.6" y="114.4" transform="rotate(-90 172.6 114.4)">1</text>
<text x="175.2" y="116.7">2</text>
<text x="213.3" y="114.2">36</text>
<text x="241.2" y="114.2">34</text>
<text x="38" y="121.8">5</text>
<text x="38" y="124.3">6</text>
<text x="172.6" y="120.7" transform="rotate(-90 172.6 120.7)">3</text>
<text x="38" y="126.9">7</text>
<text x="38" y="129.4">8</text>
<text x="38" y="131.9">9</text>
<text x="37.4" y="134.5">10</text>
<text x="166.3" y="139.6">1</text>
<text x="166.3" y="142.1">2</text>
<text x="166.3" y="144.6">3</text>
<text x="166.3" y="147.2">4</text>
<text x="166.3" y="149.7">5</text>
<text x="166.3" y="152.3">6</text>
<text x="166.3" y="154.8">7</text>
<text x="166.3" y="157.3">8</text>
</g>
<g font-size="1.3" fill="#0f0f0f">
<text x="44.4" y="34.2">GND</text>
<text x="43.2" y="39.2">SERIAL_CLK</text>
<text x="43.2" y="36.7">SERIAL_DATA</text>
<text x="44.4" y="41.8">REG_CLK</text>
<text x="40.6" y="46.9">LED_ENCODER_A</text>
<text x="44.4" y="44.3">GND</text>
<text x="241.2" y="44.5" transform="rotate(-90 241.2 44.5)">MVol1</text>
<text x="248.8" y="44.5" transform="rotate(-90 248.8 44.5)">MVol3</text>
<text x="253.9" y="44.5" transform="rotate(-90 253.9 44.5)">MVol4</text>
<text x="261.5" y="44.5" transform="rotate(-90 261.5 44.5)">MVol6</text>
<text x="40.6" y="51.9">LED_ENCODER_SW</text>
<text x="40.6" y="49.4">LED_ENCODER_B</text>
<text x="218.4" y="49.4">STVol1</text>
<text x="227.3" y="48.1">STVol3</text>
<text x="41.9" y="59.6">MEN_ENCODER_B</text>
<text x="41.9" y="57">MEN_ENCODER_A</text>
<text x="44.4" y="54.5">GND</text>
<text x="40.6" y="62.1">MEN_ENCODER_SW</text>
<text x="41.9" y="64.6">GND</text>
<text x="171.8" y="78.6">LCD_RS</text>
<text x="182" y="83.7">LCD_E</text>
<text x="182" y="90">LCD_DB4</text>
<text x="182" y="92.6">LCD_DB5</text>
<text x="182" y="95.1">LCD_DB6</text>
<text x="182" y="97.7">LCD_DB7</text>
<text x="189.2" y="104">LCD_A</text>
<text x="50.8" y="111.6">ENCODER_A</text>
<text x="50.8" y="114.2">ENCODER_B</text>
<text x="50.8" y="116.7">ENCODER_SW</text>
<text x="181.6" y="116.7">LCD_VO</text>
<text x="50.8" y="121.8">BTN_TXMODE</text>
<text x="52.9" y="132">TONE_DET</text>
<text x="55.4" y="126.9">TX_LED</text>
<text x="95.2" y="134.5">VDD5</text>
<text x="157.5" y="142.1">P3.7</text>
<text x="157.5" y="139.6">VDD3.3</text>
<text x="157.5" y="144.7">P2.5</text>
<text x="157.5" y="149.7">P3.4</text>
<text x="157.5" y="147.2">P3.1</text>
<text x="157.5" y="152.3">P2.3</text>
<text x="158.7" y="154.8">P3.3</text>
<text x="158.7" y="158.6">GND</text>
</g>
<text font-size="1.3" fill="#725600" x="142.2" y="53.1">File: shifters.kicad_sch</text>
<g font-size=".8" fill="#006464">
<text x="168.2" y="22.5" transform="rotate(-90 168.2 22.5)">0Ω</text>
<text x="194.9" y="21.2" transform="rotate(-90 194.9 21.2)">0Ω</text>
<text x="219" y="23.8" transform="rotate(-90 219 23.8)">0Ω</text>
<text x="241.9" y="28.9" transform="rotate(-90 241.9 28.9)">0Ω</text>
<text x="254.6" y="28.9" transform="rotate(-90 254.6 28.9)">0Ω</text>
<text x="179.4" y="104.7">0Ω</text>
<text x="108.6" y="149" transform="rotate(-90 108.6 149)">330Ω</text>
<text x="97.4" y="167">39kΩ</text>
</g>
<g font-size=".8" fill="#989898">
<text x="175.9" y="22.5" transform="rotate(-90 175.9 22.5)">0Ω</text>
<text x="202.5" y="21.2" transform="rotate(-90 202.5 21.2)">0Ω</text>
<text x="226.7" y="23.8" transform="rotate(-90 226.7 23.8)">0Ω</text>
<text x="249.5" y="28.9" transform="rotate(-90 249.5 28.9)">0Ω</text>
<text x="262.2" y="28.9" transform="rotate(-90 262.2 28.9)">0Ω</text>
</g>
<g font-size=".8" fill="#840000">
<text x="102.9" y="160.2">G</text>
<text x="106.7" y="156.3">D</text>
<text x="106.7" y="162.4">S</text>
</g>
</svg>
